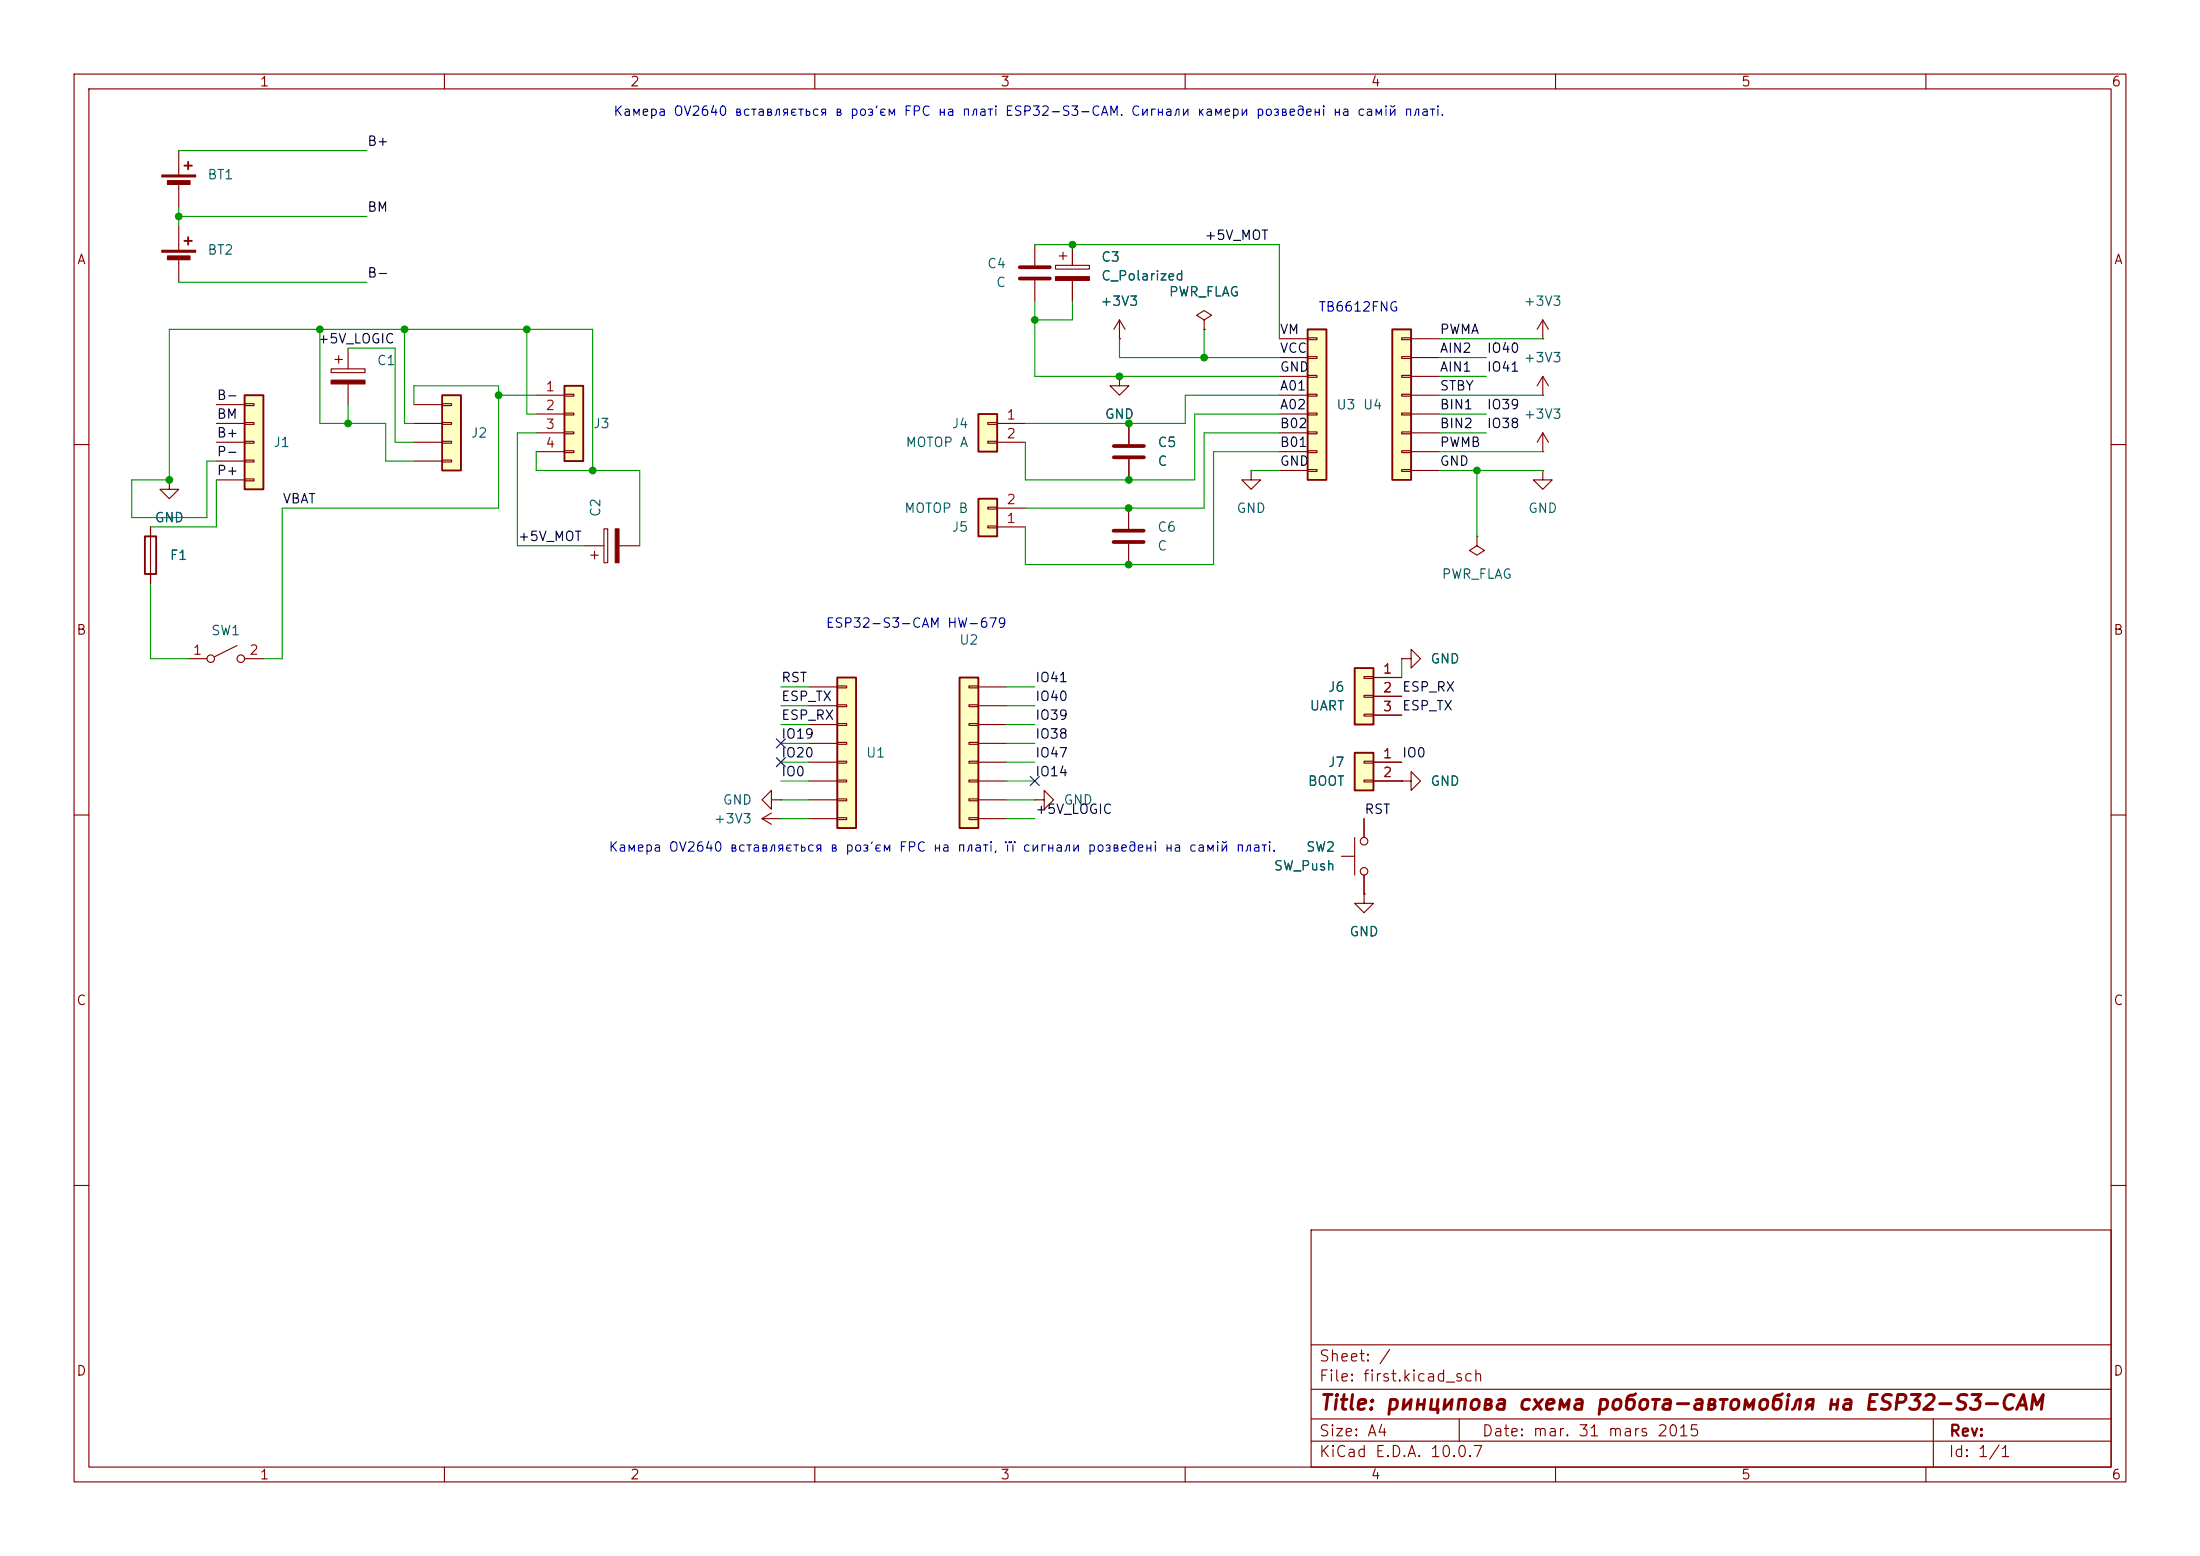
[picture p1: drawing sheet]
<svg xmlns="http://www.w3.org/2000/svg" width="297mm" height="210mm" viewBox="0 0 297 210" stroke-linecap="round" stroke-linejoin="round" font-family="sans-serif">
<g fill="none" stroke="#840000" stroke-width=".15">
<path d="M10 10h277v190h-277zM12 12h273v186h-273zM60 10v2M110 10v2M160 10v2M210 10v2M260 10v2M151.1 45.7h.1M151.1 43.2l-.7 1.3M151.1 43.2l.8 1.3M151.1 43.2v2.5M10 60h2"/>
<path d="M199.4 72.4v1.3l-1 .6 1 .6 1-.6-1-.6M199.4 72.4h.1M285 60h2M10 110h2M285 110h2M10 160h2M177 166h108v32h-108zM285 160h2M60 198v2M110 198v2M160 198v2M177 194.5h108"/>
<path d="M177 191.5h108M177 187.5h108M177 181.5h108M197 191.5v3M210 198v2M260 198v2M261 191.5v6.5"/>
</g>
<path d="M113 91.4h2.6v20.4h-2.6z" fill="#ffffc2"/>
<path d="M113 91.4h2.6v20.4h-2.6z" fill="none" stroke="#840000" stroke-width=".25"/>
<g fill="none" stroke="#840000" stroke-width=".15">
<path d="M109.2 92.7h3.8M109.2 95.3h3.8M109.2 97.8h3.8M113 92.6h1.3v.2h-1.3zM113 95.1h1.3v.3h-1.3zM113 97.7h1.3v.2h-1.3zM109.2 100.3h3.8M109.2 102.9h3.8M109.2 105.4h3.8M109.2 108h3.8M109.2 110.5h3.8M113 100.2h1.3v.3h-1.3z"/>
<path d="M113 102.7h1.3v.3h-1.3zM113 105.3h1.3v.2h-1.3zM113 107.8h1.3v.3h-1.3zM113 110.4h1.3v.2h-1.3zM181.1 115.6h1.8M182.9 113v5.1M184.1 110.5v2.5M184.1 118.1v2.6"/>
<circle cx="184.2" cy="113.5" r=".51"/>
<circle cx="184.2" cy="117.6" r=".51"/>
</g>
<path d="M129.5 91.4h2.6v20.4h-2.6z" fill="#ffffc2"/>
<path d="M129.5 91.4h2.6v20.4h-2.6z" fill="none" stroke="#840000" stroke-width=".25"/>
<g fill="none" stroke="#840000" stroke-width=".15">
<path d="M130.8 92.6h1.3v.2h-1.3zM130.8 95.1h1.3v.3h-1.3zM130.8 97.7h1.3v.2h-1.3zM132.1 92.7h3.8M132.1 95.3h3.8M132.1 97.8h3.8M130.8 100.2h1.3v.3h-1.3zM130.8 102.7h1.3v.3h-1.3zM130.8 105.3h1.3v.2h-1.3zM130.8 107.8h1.3v.3h-1.3zM130.8 110.4h1.3v.2h-1.3zM132.1 100.3h3.8"/>
<path d="M132.1 102.9h3.8M132.1 105.4h3.8M132.1 108h3.8M132.1 110.5h3.8M184.1 120.7v1.2h1.3l-1.3 1.3-1.2-1.3h1.2M184.1 120.7h.1"/>
</g>
<path d="M182.9 101.6h2.5v5.1h-2.5z" fill="#ffffc2"/>
<path d="M182.9 101.6h2.5v5.1h-2.5z" fill="none" stroke="#840000" stroke-width=".25"/>
<path d="M102.9 110.5l1.2 .8M102.9 110.5h2.5M104.1 109.7l-1.2 .8M105.4 110.5h.1M184.1 102.7h1.3v.3h-1.3zM184.1 105.3h1.3v.2h-1.3zM185.4 102.9h3.8M185.4 105.4h3.8M189.2 105.4h1.3v-1.3l1.3 1.3-1.3 1.3v-1.3M189.2 105.4h.1" fill="none" stroke="#840000" stroke-width=".15"/>
<path d="M182.9 90.2h2.5v7.6h-2.5z" fill="#ffffc2"/>
<path d="M182.9 90.2h2.5v7.6h-2.5z" fill="none" stroke="#840000" stroke-width=".25"/>
<g fill="none" stroke="#840000" stroke-width=".15">
<path d="M142.5 35.8h4.6v.5h-4.6zM143 34.5h1M143.5 34v1.1M144.8 33v2.8M144.8 37.8v2.8M151.1 50.8v1.3h1.3l-1.3 1.2-1.2-1.2h1.2M151.1 50.8h.1M208.3 63.5v1.3h1.2l-1.2 1.2-1.3-1.2h1.3M208.3 63.5h.1M184.1 91.3h1.3v.3h-1.3zM184.1 93.9h1.3v.2h-1.3zM184.1 96.4h1.3v.2h-1.3z"/>
<path d="M185.4 91.4h3.8M185.4 94h3.8M185.4 96.5h3.8M189.2 88.9h1.3v-1.3l1.3 1.3-1.3 1.3v-1.3M189.2 88.9h.1M104.1 108v-1.3l-1.2 1.3 1.2 1.2v-1.2h1.3M105.4 108h.1M139.7 108h1.3v-1.3l1.2 1.3-1.2 1.2v-1.2M139.7 108h.1"/>
</g>
<path d="M142.5 37.3h4.6v.5h-4.6z" fill="#840000" stroke="#840000" stroke-width=".15"/>
<path d="M76.2 52.1h2.5v10.1h-2.5z" fill="#ffffc2"/>
<path d="M76.2 52.1h2.5v10.1h-2.5z" fill="none" stroke="#840000" stroke-width=".25"/>
<g fill="none" stroke="#840000" stroke-width=".15">
<path d="M72.4 53.3h3.8M72.4 55.9h3.8M72.4 58.4h3.8M76.2 53.2h1.3v.3h-1.3zM76.2 55.8h1.3v.2h-1.3zM76.2 58.3h1.3v.2h-1.3zM162.6 43.2l1-.7-1-.6-1.1 .6 1.1 .7v1.3M162.6 44.5h.1M72.4 61h3.8M76.2 60.8h1.3v.3h-1.3zM78.7 73.7h2.8M79.8 74.9h1"/>
<path d="M80.3 74.4v1M81.5 71.4h.5v4.5h-.5zM83.6 73.7h2.8M152.4 68.6v2.8M152.4 73.4v2.8"/>
</g>
<path d="M150.3 71.6h4.1M150.3 73.2h4.1" fill="none" stroke="#840000" stroke-width=".51"/>
<path d="M83.1 71.4h.5v4.5h-.5z" fill="#840000" stroke="#840000" stroke-width=".15"/>
<path d="M132.1 55.9h2.5v5.1h-2.5z" fill="#ffffc2"/>
<path d="M132.1 55.9h2.5v5.1h-2.5z" fill="none" stroke="#840000" stroke-width=".25"/>
<g fill="none" stroke="#840000" stroke-width=".15">
<path d="M139.7 33v2.8M139.7 37.8v2.8M133.3 57h1.3v.3h-1.3zM133.3 59.6h1.3v.2h-1.3zM134.6 57.2h3.8M134.6 59.7h3.8M208.3 53.3h.1M208.3 45.7h.1M208.3 50.8l-.8 1.3M208.3 50.8l.7 1.3M208.3 43.2v2.5M208.3 50.8v2.5"/>
<path d="M208.3 58.4v2.6M208.3 43.2l-.8 1.3M208.3 43.2l.7 1.3M208.3 58.4l-.8 1.3M208.3 58.4l.7 1.3M208.3 61h.1"/>
</g>
<path d="M137.7 36.1h4M137.7 37.6h4" fill="none" stroke="#840000" stroke-width=".51"/>
<path d="M176.5 44.5h2.6v20.3h-2.6z" fill="#ffffc2"/>
<path d="M176.5 44.5h2.6v20.3h-2.6z" fill="none" stroke="#840000" stroke-width=".25"/>
<g fill="none" stroke="#840000" stroke-width=".15">
<path d="M172.7 45.7h3.8M172.7 48.3h3.8M172.7 50.8h3.8M172.7 53.3h3.8M172.7 55.9h3.8M172.7 58.4h3.8M176.5 45.6h1.3v.2h-1.3zM176.5 48.1h1.3v.3h-1.3zM176.5 50.7h1.3v.2h-1.3zM176.5 53.2h1.3v.3h-1.3zM176.5 55.8h1.3v.2h-1.3zM176.5 58.3h1.3v.2h-1.3z"/>
<path d="M172.7 61h3.8M172.7 63.5h3.8M176.5 60.8h1.3v.3h-1.3zM176.5 63.4h1.3v.2h-1.3z"/>
</g>
<path d="M59.7 53.3h2.5v10.2h-2.5z" fill="#ffffc2"/>
<path d="M59.7 53.3h2.5v10.2h-2.5z" fill="none" stroke="#840000" stroke-width=".25"/>
<path d="M55.9 54.6h3.8M55.9 57.2h3.8M55.9 59.7h3.8M59.7 54.5h1.3v.2h-1.3zM59.7 57h1.3v.3h-1.3zM59.7 59.6h1.3v.2h-1.3zM55.9 62.2h3.8M59.7 62.1h1.3v.3h-1.3z" fill="none" stroke="#840000" stroke-width=".15"/>
<path d="M188 44.5h2.5v20.3h-2.5z" fill="#ffffc2"/>
<path d="M24.9 22.4h1M24.9 32.5h1M25.4 21.8v1.1M25.4 32v1M188 44.5h2.5v20.3h-2.5zM19.6 72.4h1.5v5.1h-1.5z" fill="none" stroke="#840000" stroke-width=".25"/>
<g fill="none" stroke="#840000" stroke-width=".15">
<path d="M24.1 20.3v3.3M24.1 24.6v3.3M24.1 30.5v3.3M24.1 34.8v3.3M44.7 49.8h4.6v.5h-4.6zM45.2 48.5h1M45.7 48v1M47 47v2.8M47 51.8v2.8M189.2 45.6h1.3v.2h-1.3zM189.2 48.1h1.3v.3h-1.3zM189.2 50.7h1.3v.2h-1.3z"/>
<path d="M189.2 53.2h1.3v.3h-1.3zM189.2 55.8h1.3v.2h-1.3zM189.2 58.3h1.3v.2h-1.3zM190.5 45.7h3.8M190.5 48.3h3.8M190.5 50.8h3.8M190.5 53.3h3.8M190.5 55.9h3.8M190.5 58.4h3.8M20.3 71.1v7.6M168.9 63.5v1.3h1.3l-1.3 1.2-1.3-1.2h1.3M168.9 63.5h.1"/>
<path d="M189.2 60.8h1.3v.3h-1.3zM189.2 63.4h1.3v.2h-1.3zM190.5 61h3.8M190.5 63.5h3.8M25.4 88.9h2.5M32 87.1l-3 1.5M33 88.9h2.6"/>
<circle cx="28.4" cy="88.9" r=".51"/>
<circle cx="32.5" cy="88.9" r=".51"/>
</g>
<g fill="#840000" stroke="#840000" stroke-width=".15">
<path d="M21.8 23.6h4.6v.3h-4.6z"/>
<path d="M22.6 24.4h3.1v.5h-3.1z"/>
<path d="M21.8 33.8h4.6v.2h-4.6z"/>
<path d="M22.6 34.5h3.1v.6h-3.1z"/>
<path d="M44.7 51.3h4.6v.5h-4.6z"/>
</g>
<path d="M33 53.3h2.6v12.7h-2.6z" fill="#ffffc2"/>
<path d="M33 53.3h2.6v12.7h-2.6z" fill="none" stroke="#840000" stroke-width=".25"/>
<g fill="none" stroke="#840000" stroke-width=".15">
<path d="M29.2 54.6h3.8M29.2 57.2h3.8M29.2 59.7h3.8M33 54.5h1.3v.2h-1.3zM33 57h1.3v.3h-1.3zM33 59.6h1.3v.2h-1.3zM152.4 57.2v2.7M22.9 64.8v1.2h1.2l-1.2 1.3-1.3-1.3h1.3M22.9 64.8h.1M29.2 62.2h3.8M29.2 64.8h3.8M33 62.1h1.3v.3h-1.3z"/>
<path d="M33 64.6h1.3v.3h-1.3zM152.4 62v2.8"/>
</g>
<path d="M150.4 60.2h4M150.4 61.7h4" fill="none" stroke="#840000" stroke-width=".51"/>
<path d="M132.1 67.3h2.5v5.1h-2.5z" fill="#ffffc2"/>
<path d="M132.1 67.3h2.5v5.1h-2.5z" fill="none" stroke="#840000" stroke-width=".25"/>
<g fill="none" stroke="#840000" stroke-width=".15">
<path d="M144.8 33v2.8M144.8 37.8v2.8M151.1 50.8h.1M151.1 45.7h.1M152.4 57.2v2.7M162.6 44.5h.1M20.3 71.1v1.3M20.3 77.5v1.2M22.9 64.8h.1M133.3 71h1.3v.2h-1.3zM133.3 68.5h1.3v.2h-1.3zM134.6 71.1h3.8"/>
<path d="M134.6 68.6h3.8M152.4 62v2.8M185.4 91.4h3.8M185.4 94h3.8M185.4 96.5h3.8M189.2 88.9h.1M184.1 110.5v2.5M184.1 118.1v2.6M185.4 102.9h3.8M185.4 105.4h3.8M189.2 105.4h.1M184.1 120.7h.1"/>
</g>
<g fill="none" stroke="#009600" stroke-width=".15">
<path d="M24.1 38.1h25.4M24.1 29.2h25.4M24.1 20.3h25.4M24.1 27.9v2.6M139.7 33h33v12.7M43.2 44.5v12.7h8.9v5h3.8M47 54.6v2.6M47 47h6.3v12.7h2.6M54.6 44.5v12.7h1.3M55.9 54.6v-2.5h11.4v16.5h-29.2v20.3h-2.5M67.3 53.3h5.1M71.1 44.5v11.4h1.3"/>
<path d="M72.4 58.4h-2.6v15.3h8.9M139.7 40.6v10.2h33M144.8 40.6v2.6h-5.1M151.1 45.7v2.6h21.6M162.6 44.5v3.8M172.7 55.9h-11.4v8.9h-22.9v-5.1M172.7 58.4h-10.1v10.2h-24.2M172.7 53.3h-12.7v3.9h-21.6M194.3 55.9h6.4M194.3 50.8h6.4M194.3 58.4h6.4M194.3 53.3h14"/>
<path d="M194.3 48.3h6.4M194.3 45.7h14M20.3 78.7v10.2h5.1M29.2 64.8v6.3h-8.9M29.2 62.2h-1.3v7.7h-10.1v-5.1h5.1v-20.3h57.1v19M72.4 61v2.5h14v10.2M168.9 63.5h3.8M172.7 61h-8.9v15.2h-25.4v-5.1M194.3 63.5h14M194.3 61h14M199.4 63.5v8.9M105.4 95.3h3.8"/>
<path d="M105.4 92.7h3.8M105.4 97.8h3.8M135.9 95.3h3.8M135.9 92.7h3.8M135.9 97.8h3.8M189.2 88.9v2.5M105.4 108h3.8M105.4 102.9h3.8M105.4 110.5h3.8M105.4 105.4h3.8M105.4 100.3h3.8M135.9 108h3.8"/>
<path d="M135.9 102.9h3.8M135.9 110.5h3.8M135.9 105.4h3.8M135.9 100.3h3.8"/>
</g>
<path d="M104.8 99.7l1.2 1.2M106 99.7l-1.2 1.2M104.8 102.3l1.2 1.2M106 102.3l-1.2 1.2M139.1 104.8l1.2 1.2M140.3 104.8l-1.2 1.2" fill="none" stroke="#000084" stroke-width=".15"/>
<g fill="#009600" stroke="#009600" stroke-width=".14">
<circle cx="54.6" cy="44.5" r=".46"/>
<circle cx="43.2" cy="44.5" r=".46"/>
<circle cx="47" cy="57.2" r=".46"/>
<circle cx="24.1" cy="29.2" r=".46"/>
<circle cx="144.8" cy="33" r=".46"/>
<circle cx="139.7" cy="43.2" r=".46"/>
<circle cx="71.1" cy="44.5" r=".46"/>
<circle cx="80" cy="63.5" r=".46"/>
<circle cx="67.3" cy="53.3" r=".46"/>
<circle cx="152.4" cy="57.2" r=".46"/>
<circle cx="162.6" cy="48.3" r=".46"/>
<circle cx="151.1" cy="50.8" r=".46"/>
<circle cx="199.4" cy="63.5" r=".46"/>
<circle cx="152.4" cy="68.6" r=".46"/>
<circle cx="152.4" cy="64.8" r=".46"/>
<circle cx="152.4" cy="76.2" r=".46"/>
<circle cx="22.9" cy="64.8" r=".46"/>
</g>
<text font-size="2" fill="#840000" x="178" y="190.8">Title: ринципова схема робота-автомобіля на ESP32-S3-CAM</text>
<g font-size="1.5" fill="#840000">
<text x="178" y="184.1">Sheet: /</text>
<text x="178" y="186.8">File: first.kicad_sch</text>
<text x="178" y="197">KiCad E.D.A. 10.0.7</text>
<text x="178" y="194.2">Size: A4</text>
<text x="200" y="194.2">Date: mar. 31 mars 2015</text>
<text x="263" y="197">Id: 1/1</text>
<text x="263" y="194.2">Rev:</text>
</g>
<g font-size="1.3" fill="#840000">
<text x="35" y="12">1</text>
<text x="85" y="12">2</text>
<text x="135" y="12">3</text>
<text x="185" y="12">4</text>
<text x="235" y="12">5</text>
<text x="285" y="12">6</text>
<text x="10.3" y="36">A</text>
<text x="285.3" y="36">A</text>
<text x="10.2" y="86">B</text>
<text x="285.2" y="86">B</text>
<text x="10.2" y="136">C</text>
<text x="285.2" y="136">C</text>
<text x="10.2" y="186">D</text>
<text x="285.2" y="186">D</text>
<text x="35" y="200">1</text>
<text x="85" y="200">2</text>
<text x="135" y="200">3</text>
<text x="185" y="200">4</text>
<text x="235" y="200">5</text>
<text x="285" y="200">6</text>
</g>
<g font-size="1.3" fill="#0000c2">
<text x="82.7" y="16">Камера OV2640 вставляється в роз'єм FPC на платі ESP32-S3-CAM. Сигнали камери розведені на самій платі.</text>
<text x="177.9" y="42.4">TB6612FNG</text>
<text x="111.4" y="85">ESP32-S3-CAM HW-679</text>
<text x="82.1" y="115.3">Камера OV2640 вставляється в роз'єм FPC на платі, її сигнали розведені на самій платі.</text>
</g>
<g font-size="1.3" fill="#0f0f0f">
<text x="49.5" y="20">B+</text>
<text x="49.5" y="28.9">BM</text>
<text x="162.5" y="32.7">+5V_MOT</text>
<text x="49.5" y="37.8">B-</text>
<text x="42.8" y="46.7">+5V_LOGIC</text>
<text x="172.7" y="47.9">VCC</text>
<text x="172.7" y="45.4">VM</text>
<text x="194.3" y="45.4">PWMA</text>
<text x="194.3" y="47.9">AIN2</text>
<text x="200.6" y="47.9">IO40</text>
<text x="172.7" y="53">A01</text>
<text x="172.7" y="50.5">GND</text>
<text x="194.3" y="53">STBY</text>
<text x="194.3" y="50.5">AIN1</text>
<text x="200.6" y="50.5">IO41</text>
<text x="29.2" y="54.3">B-</text>
<text x="29.2" y="56.8">BM</text>
<text x="29.2" y="59.4">B+</text>
<text x="172.7" y="58.1">B02</text>
<text x="172.7" y="55.6">A02</text>
<text x="194.3" y="58.1">BIN2</text>
<text x="194.3" y="55.6">BIN1</text>
<text x="200.6" y="55.6">IO39</text>
<text x="200.6" y="58.1">IO38</text>
<text x="29.2" y="61.9">P-</text>
<text x="29.2" y="64.5">P+</text>
<text x="172.7" y="60.6">B01</text>
<text x="172.7" y="63.2">GND</text>
<text x="194.3" y="63.2">GND</text>
<text x="194.3" y="60.6">PWMB</text>
<text x="38.1" y="68.3">VBAT</text>
<text x="69.8" y="73.3">+5V_MOT</text>
<text x="105.4" y="92.4">RST</text>
<text x="105.4" y="94.9">ESP_TX</text>
<text x="139.7" y="92.4">IO41</text>
<text x="139.7" y="94.9">IO40</text>
<text x="189.2" y="93.7">ESP_RX</text>
<text x="105.4" y="100">IO19</text>
<text x="105.4" y="97.5">ESP_RX</text>
<text x="139.7" y="100">IO38</text>
<text x="139.7" y="97.5">IO39</text>
<text x="189.2" y="96.2">ESP_TX</text>
<text x="105.4" y="102.6">IO20</text>
<text x="105.4" y="105.1">IO0</text>
<text x="139.7" y="105.1">IO14</text>
<text x="139.7" y="102.6">IO47</text>
<text x="189.2" y="102.6">IO0</text>
<text x="139.7" y="110.2">+5V_LOGIC</text>
<text x="184.1" y="110.2">RST</text>
</g>
<g font-size="1.3" fill="#006464">
<text x="27.9" y="24.5">BT1</text>
<text x="27.9" y="34.7">BT2</text>
<text x="148.6" y="35.6">C3</text>
<text x="133.2" y="36.5">C4</text>
<text x="134.4" y="39.1">C</text>
<text x="148.5" y="41.6">+3V3</text>
<text x="148.6" y="38.2">C_Polarized</text>
<text x="157.7" y="40.3">PWR_FLAG</text>
<text x="205.6" y="41.6">+3V3</text>
<text x="50.8" y="49.6">C1</text>
<text x="205.6" y="49.2">+3V3</text>
<text x="63.5" y="59.4">J2</text>
<text x="80" y="58.1">J3</text>
<text x="128.4" y="58.1">J4</text>
<text x="149.1" y="56.8">GND</text>
<text x="180.3" y="55.6">U3 U4</text>
<text x="205.6" y="56.8">+3V3</text>
<text x="36.8" y="60.7">J1</text>
<text x="122.2" y="60.7">МОТОР А</text>
<text x="156.2" y="60.7">C5</text>
<text x="156.2" y="63.2">C</text>
<text x="20.8" y="70.8">GND</text>
<text x="81.4" y="69.9" transform="rotate(-90 81.4 69.9)">C2</text>
<text x="122" y="69.5">МОТОР В</text>
<text x="166.8" y="69.5">GND</text>
<text x="206.2" y="69.5">GND</text>
<text x="22.8" y="75.9">F1</text>
<text x="128.4" y="72.1">J5</text>
<text x="156.2" y="72.1">C6</text>
<text x="156.2" y="74.6">C</text>
<text x="194.5" y="78.4">PWR_FLAG</text>
<text x="28.4" y="86.1">SW1</text>
<text x="129.4" y="87.3">U2</text>
<text x="193" y="89.9">GND</text>
<text x="179.2" y="93.7">J6</text>
<text x="176.7" y="96.2">UART</text>
<text x="116.8" y="102.6">U1</text>
<text x="176.5" y="106.4">BOOT</text>
<text x="179.2" y="103.8">J7</text>
<text x="193" y="106.4">GND</text>
<text x="96.3" y="111.5">+3V3</text>
<text x="97.5" y="108.9">GND</text>
<text x="143.5" y="108.9">GND</text>
<text x="171.9" y="117.8">SW_Push</text>
<text x="176.2" y="115.3">SW2</text>
<text x="182.1" y="126.7">GND</text>
</g>
<g font-size="1.3" fill="#a90000">
<text x="73.6" y="53.1">1</text>
<text x="73.6" y="55.7">2</text>
<text x="73.6" y="58.2">3</text>
<text x="135.8" y="56.9">1</text>
<text x="135.8" y="59.5">2</text>
<text x="73.6" y="60.7">4</text>
<text x="135.8" y="70.9">1</text>
<text x="135.8" y="68.4">2</text>
<text x="25.9" y="88.7">1</text>
<text x="33.6" y="88.7">2</text>
<text x="186.6" y="91.2">1</text>
<text x="186.6" y="93.8">2</text>
<text x="186.6" y="96.3">3</text>
<text x="186.6" y="102.7">1</text>
<text x="186.6" y="105.2">2</text>
</g>
</svg>
